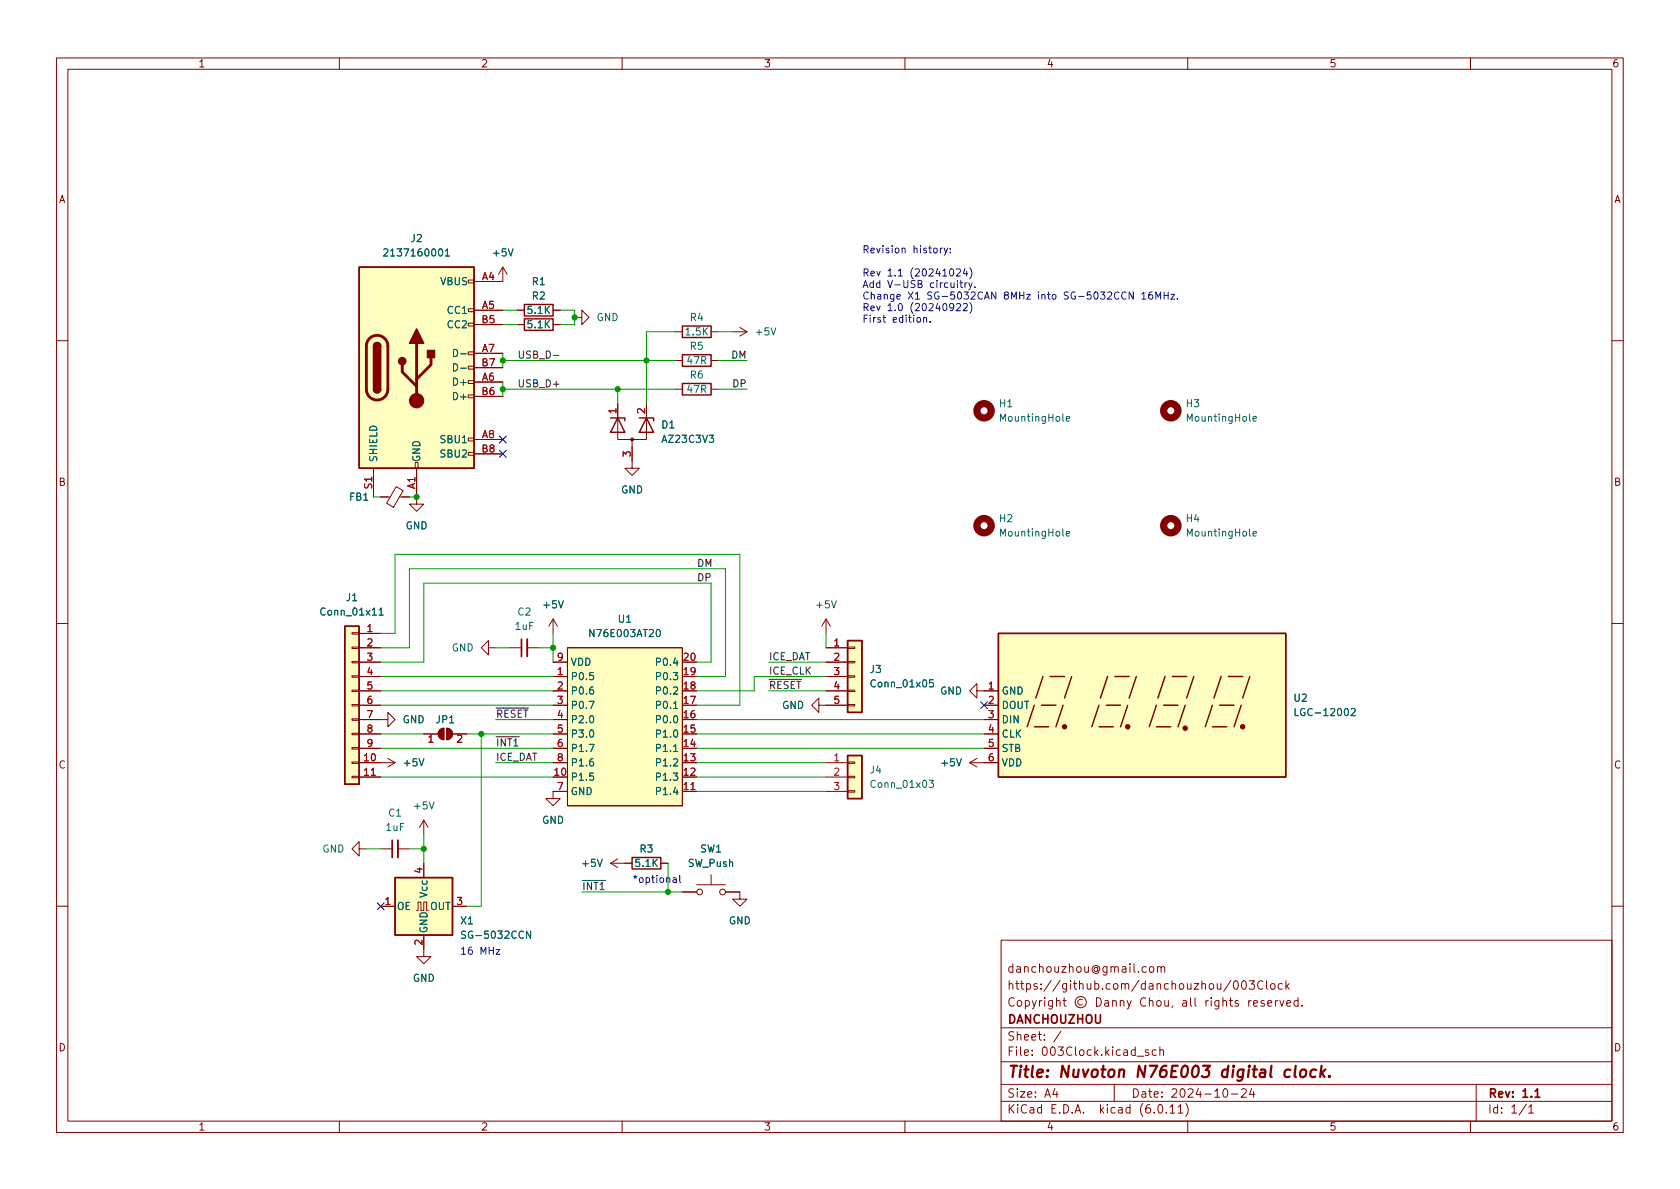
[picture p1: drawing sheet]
<svg xmlns="http://www.w3.org/2000/svg" width="297mm" height="210mm" viewBox="0 0 297 210" stroke-linecap="round" stroke-linejoin="round" font-family="sans-serif">
<g fill="none" stroke="#840000" stroke-width=".18">
<path d="M10 10.2h277v190.1h-277zM12 12.2h273v186.1h-273zM60 10.2v2M110 10.2v2M160 10.2v2M210 10.2v2M260 10.2v2M82.8 57.1h1v.6h-1zM82.8 54.6h1v.5h-1zM82.8 49.5h1v.5h-1zM83.8 54.9h5.1M83.8 57.4h5.1"/>
<path d="M88.9 47.2l-.8 1.3M88.9 47.2v2.6h-5.1M88.9 47.2l.8 1.3M91.4 54.9h1.3M91.4 57.4h1.3M97.8 54.9h1.3M97.8 57.4h1.3M101.6 56.1h1.3v-1.2l1.2 1.2-1.2 1.3v-1.3M119.4 58.7h1.2M125.7 58.7h1.3M129.5 58.7h2.6M130.8 57.9l1.3 .8"/>
<path d="M132.1 58.7l-1.3 .7M10 60.2h2M82.8 77.5h1v.5h-1zM82.8 69.8h1v.6h-1zM82.8 67.3h1v.5h-1zM82.8 64.8h1v.5h-1zM82.8 62.2h1v.5h-1zM83.8 67.6h5.1M83.8 62.5h5.1M83.8 77.7h5.1M83.8 70.1h5.1M83.8 65h5.1"/>
<path d="M109.2 71.4v6.3h5.1v-6.3M111.8 77.7v5.1h1.2l-1.2 1.3-1.3-1.3h1.3M119.4 68.8h1.2M119.4 63.7h1.2M125.7 68.8h1.3M125.7 63.7h1.3M285 60.2h2M66 82.8v5.1M67.3 87.9h1.7M70.1 86l1.2 .8-1.7 2.9-1.2-.7zM70.6 87.9h1.8M73.4 81.8h.5v1h-.5z"/>
<path d="M73.7 82.8v6.3h1.2l-1.2 1.3-1.3-1.3h1.3M82.8 80h1v.5h-1zM83.8 80.3h5.1M10 110.2h2M62.2 119.5h1.3v.3h-1.3zM62.2 117h1.3v.2h-1.3zM62.2 114.4h1.3v.3h-1.3zM62.2 111.9h1.3v.2h-1.3zM63.5 114.5h3.8M63.5 117.1h3.8M63.5 119.6h3.8M63.5 112h3.8"/>
<path d="M86.4 114.5v-1.2l-1.3 1.2 1.3 1.3v-1.3h1.2M90.2 114.5h2M93.2 114.5h2M97.8 117.1h2.5M97.8 119.6h2.5M97.8 109.5l-.8 1.2M97.8 109.5v2.5M97.8 109.5l.8 1.2M100.3 114.5h20.3v28h-20.3zM120.6 117.1h2.6M120.6 119.6h2.6M146 114.5h3.9"/>
<path d="M146 117.1h3.9M146 119.6h3.9M146 109.5l-.7 1.2M146 109.5v2.5M146 109.5l.8 1.2M149.9 119.5h1.2v.3h-1.2zM149.9 117h1.2v.2h-1.2zM149.9 114.4h1.2v.3h-1.2zM285 110.2h2M62.2 137.3h1.3v.2h-1.3zM62.2 134.7h1.3v.3h-1.3zM62.2 132.2h1.3v.3h-1.3z"/>
<path d="M62.2 129.7h1.3v.2h-1.3zM62.2 127.1h1.3v.3h-1.3zM62.2 124.6h1.3v.2h-1.3zM62.2 122h1.3v.3h-1.3zM63.5 127.2h5.1v-1.2l1.2 1.2-1.2 1.3v-1.3M63.5 134.9h6.3M63.5 122.2h3.8M63.5 124.7h3.8M63.5 137.4h3.8M63.5 129.8h3.8M63.5 132.3h3.8M68.6 134.1l1.2 .8"/>
<path d="M69.8 134.9l-1.2 .7M74.9 129.8h2.6M77.8 129.1l.7-.3v2a1.02 1.02 0 0 1-1-.6 1.02 1.02 0 0 1 .3-1.1zM79 128.8a1.02 1.02 0 0 1 1 1 1.02 1.02 0 0 1-1 1zM80 129.8h2.5M97.8 134.9h2.5M97.8 122.2h2.5M97.8 124.7h2.5M97.8 137.4h2.5M97.8 127.2h2.5M97.8 129.8h2.5M97.8 132.3h2.5"/>
<path d="M100.3 139.9h-2.5v1.3h1.3l-1.3 1.3-1.3-1.3h1.3M120.6 134.9h2.6M120.6 122.2h2.6M120.6 124.7h2.6M120.6 137.4h2.6M120.6 139.9h2.6M120.6 127.2h2.6M120.6 129.8h2.6M120.6 132.3h2.6M144.8 124.7v-1.3l-1.3 1.3 1.3 1.3v-1.3h5.1M146 134.9h3.9M146 122.2h3.9"/>
<path d="M146 137.4h3.9M146 139.9h3.9M149.9 124.6h1.2v.2h-1.2zM149.9 122h1.2v.3h-1.2zM149.9 139.8h1.2v.3h-1.2zM149.9 137.3h1.2v.2h-1.2zM149.9 134.7h1.2v.3h-1.2zM171.4 134.9h5.1M171.4 134.9l1.3 .7M172.7 122.2v-1.3l-1.3 1.3 1.3 1.2v-1.2h3.8M172.7 134.1l-1.3 .8M174 124.7h2.5"/>
<path d="M174 127.2h2.5M174 129.8h2.5M174 132.3h2.5M63.5 150.1v-1.3l-1.3 1.3 1.3 1.3v-1.3h1.3M67.3 150.1h2M70.4 150.1h2M74.9 145l-.7 1.3M74.9 145v2.6M74.9 152.6v2.6M74.9 145l.8 1.3M107.9 152.6l1.3 .8M107.9 152.6h3.9"/>
<path d="M109.2 151.9l-1.3 .7M116.8 152.6h1.3M120.6 157.7h2.6M123.2 156.5h5.1M125.7 154.7v1.8M128.3 157.7h2.5v1.3h1.3l-1.3 1.3-1.3-1.3h1.3M10 160.2h2M67.3 160.3h2.5M73.7 161h.2v-1.5h.5v1.5h.5v-1.5h.5v1.5h.3M74.9 165.3v3.9h1.3l-1.3 1.2-1.2-1.2h1.2M80 160.3h2.5M177 166.3h108v32h-108z"/>
<path d="M187.9 176.9h.6M188.1 176.4v1.3l.4 .2M191.4 176.8a.52 .52 0 0 0-.8 .4 .52 .52 0 0 0 .8 .4M193.9 176.4a.76 .76 0 0 1 .8 .8 .76 .76 0 0 1-.8 .7zM195.4 177h.5l.1 .9M196 177.3l-.5 .1a.29 .29 0 0 0-.2 .2 .29 .29 0 0 0 .2 .3h.5M196.7 177.1l.2-.2 .4 .1 .1 .9M196.7 176.9v1M198.1 177.1l.2-.2 .3 .1 .1 .9M198.1 176.9v1M199.3 176.9l.3 1M200 176.9l-.5 1.4-.2 .1"/>
<path d="M203.4 171l.3-.1 .3 .3v.4l-.3 .3h-.3l-.2-.3v-.4zM204.6 171.1l.3-.2 .3 .1 .1 .9M204.6 170.9v1M205.3 171.1l.2-.2 .4 .1v.9M217.6 173.4l-1.2 1.9M218.2 173.6l.2-.2a.81 .81 0 0 1 .6 .7 .81 .81 0 0 1-.3 .8h-.1a.81 .81 0 0 1-.4-1.3zM219.6 173.6l.3-.2a.81 .81 0 0 1 .5 .7 .81 .81 0 0 1-.3 .8h-.1a.81 .81 0 0 1-.4-1.3zM220.9 173.4h.9l-.5 .6 .4 .1v.7l-.2 .1h-.4l-.2-.1M223.3 173.6a.6 .6 0 0 0-.8 0 .6 .6 0 0 0-.1 .7 .56 .56 0 0 0 .3 .6 .56 .56 0 0 0 .6-.1M223.9 173.4v1.3l.2 .2M224.8 174l.3-.1 .3 .3v.4l-.3 .3h-.3l-.2-.3v-.4zM226.7 174l-.4-.1-.3 .3v.4l.1 .3h.6"/>
<path d="M227.4 173.4v1.5M227.5 174.4l.4 .5M227.9 173.9l-.5 .6M285 160.2h2M60 198.3v2M110 198.3v2M160 198.3v2M177 194.8h108M177 191.8h108M177 187.8h108M177 181.8h108M182.5 186.5v.1"/>
<path d="M182.5 185.7v.1M184.6 183.8v.1M184.6 183v.1M187.6 182.4l-1.3 1.9M197 191.8v3M204.4 185.7l-.4-.1-.3 .3v.4l.2 .3h.5M205.1 185.8l.2-.2 .3 .1 .1 .9M205.1 185.1v1.5M209.6 195.1a1.72 1.72 0 0 1 0 2.3M210 198.3v2M217.7 193.5h1.2M219.5 192.7l.6-.2 .2 .2 .1 .3-1 1h1"/>
<path d="M221.3 192.5l-.4 1h1M221.6 193v1M260 198.3v2M261 191.8v6.5M270.3 195.8l.4-.5v1.5M270.3 196.8h.9"/>
<circle cx="123.7" cy="157.7" r=".51"/>
<circle cx="127.8" cy="157.7" r=".51"/>
<circle cx="191.1" cy="177.2" r="1"/>
</g>
<path d="M212.7 188.5h1.3l-.8 .7h.3l.2 .2 .1 .2-.2 .7-.3 .2h-.5l-.3-.2M228.1 189.2a.66 .66 0 0 0-.9 .3l-.1 .6 .1 .3 .2 .1 .6-.1" fill="none" stroke="#840000" stroke-width=".4"/>
<g fill="none" stroke="#006464" stroke-width=".18">
<path d="M77.7 44.1l.1-.1a.68 .68 0 0 1 .5 .6 .68 .68 0 0 1-.5 .7l-.1-.1-.2-.4zM78.7 44.4l.4-.4v1.3M78.7 45.3h.8M89.9 44l.4 1.3 .4-1.3M136.3 58l.5 1.2 .4-1.2M81.5 62.6h.9M81.5 65.1h.9M125.4 77h.8l-.5 .4 .4 .2v.5l-.2 .1-.5-.1M187.9 73.2v1.1l.2 .2M188.5 74.1l.6-.2v-.2l-.4-.1-.2 .2 .1 .6h.5M220.9 73.2v1.1l.2 .2M221.5 74.1l.6-.2v-.2l-.4-.1-.2 .2 .1 .6h.5"/>
<path d="M187.9 93.5v1.1l.2 .2M188.5 94.4l.6-.1v-.3h-.4l-.2 .1 .1 .6h.5M220.9 93.5v1.1l.2 .2M221.5 94.4l.6-.1v-.3h-.4l-.2 .1 .1 .6h.5M67 107.9l.4-.4v1.3M67 108.8h.8M98.8 106.2l.4 1.3 .4-1.3M116.1 111.4l.2-.1a.68 .68 0 0 1 .5 .6 .68 .68 0 0 1-.5 .7l-.2-.1-.1-.4zM147 106.2l.4 1.3 .5-1.3M74.1 134.2l.4 1.2 .4-1.2M119.1 132.9h.7M119.1 125.3h.7"/>
<path d="M164.3 138h.8l-.5 .5 .4 .1v.5l-.2 .2-.5-.2M165 120.2h-.6l-.1 .6 .2-.1h.4l.2 .2-.1 .5-.2 .1-.5-.1M169.1 134.2l.5 1.2 .4-1.2M237.9 125.3h.1a.68 .68 0 0 1 .4 .6 .68 .68 0 0 1-.4 .7 .84 .84 0 0 1-.1-1.3zM238.9 125.4l.5-.1 .2 .3-.8 1h.8M75.9 141.8l.4 1.3 .4-1.3M105.6 152l.5 1.2 .4-1.2M93.8 164.7v1.2l-.7-1.2v1.2"/>
</g>
<g fill="#ffffc2" stroke="#ffffc2" stroke-width=".18">
<path d="M149.9 113.3h2.5v12.7h-2.5z"/>
<path d="M149.9 133.6h2.5v7.6h-2.5z"/>
<path d="M61 110.7h2.5v28h-2.5z"/>
<path d="M100.3 114.5h20.3v28h-20.3z"/>
<path d="M176.5 112h50.8v25.4h-50.8z"/>
<path d="M69.8 155.2h10.2v10.1h-10.2z"/>
<path d="M63.5 47.2h20.3v35.6h-20.3z"/>
</g>
<g fill="none" stroke="#840000" stroke-width=".25">
<path d="M63.5 47.2h20.3v35.6h-20.3zM92.7 53.8h5.1v2.1h-5.1zM92.7 56.4h5.1v2h-5.1zM120.6 57.7h5.1v2h-5.1zM66 68.8a.64 .64 0 0 0 .7 .7 .64 .64 0 0 0 .6-.7M66 61.2a.64 .64 0 0 1 .7-.6 .64 .64 0 0 1 .6 .6M107.9 73.9h2.6v.5M109.2 73.9l1.3 2.5h-2.6zM113 73.9h2.6v.5M114.3 73.9l1.3 2.5h-2.6zM120.6 67.8h5.1v2h-5.1zM120.6 62.7h5.1v2.1h-5.1z"/>
<path d="M61 110.7h2.5v28h-2.5zM149.9 113.3h2.5v12.7h-2.5zM176.5 112h50.8v25.4h-50.8zM184.4 119.6l-1.3 3.8M185.7 119.6h2.5M189.5 119.6l-1.3 3.8M195.8 119.6l-1.2 3.8M197.1 119.6h2.5M200.9 119.6l-1.3 3.8M206 119.6l-1.3 3.8M207.3 119.6h2.5M211.1 119.6l-1.3 3.8"/>
<path d="M215.9 119.6l-1.3 3.8M217.2 119.6h2.5M221 119.6l-1.3 3.8M149.9 133.6h2.5v7.6h-2.5zM182.9 124.7l-1.3 3.8M182.9 128.5h2.5M184.1 124.7h2.6M188 124.7l-1.3 3.8M194.3 128.5h2.5M194.3 124.7l-1.3 3.8M195.6 124.7h2.5M199.4 124.7l-1.3 3.8"/>
<path d="M204.5 128.5h2.5M204.5 124.7l-1.3 3.8M205.7 124.7h2.6M209.5 124.7l-1.2 3.8M214.4 128.5h2.5M214.4 124.7l-1.3 3.8M215.6 124.7h2.6M219.5 124.7l-1.3 3.8M69.8 155.2h10.2v10.1h-10.2zM111.8 151.6h5v2.1h-5z"/>
</g>
<path d="M93.2 113v3.1M70.4 148.6v3" fill="none" stroke="#840000" stroke-width=".33"/>
<path d="M92.2 113v3.1M69.3 148.6v3" fill="none" stroke="#840000" stroke-width=".3"/>
<path d="M65.6 137.1h.8M75.8 130.3l.4-.3v1.3M80.9 130.1l.5-.1 .2 .3-.7 1h.7M122.2 139.6h.7" fill="none" stroke="#a90000" stroke-width=".18"/>
<g fill="#840000" stroke="#840000" stroke-width=".18">
<path d="M77.8 129.1l.7-.3v2a1.02 1.02 0 0 1-1-.6 1.02 1.02 0 0 1 .3-1.1z"/>
<path d="M79 128.8a1.02 1.02 0 0 1 1 1 1.02 1.02 0 0 1-1 1z"/>
<circle cx="111.8" cy="77.7" r=".25"/>
<circle cx="73.7" cy="70.9" r="1.27"/>
</g>
<g fill="none" stroke="#840000" stroke-width="1.3">
<circle cx="174" cy="72.6" r="1.27"/>
<circle cx="207" cy="72.6" r="1.27"/>
<circle cx="174" cy="93" r="1.27"/>
<circle cx="207" cy="93" r="1.27"/>
</g>
<g fill="#840000" stroke="#840000" stroke-width=".25">
<path d="M66 68.8h1.3a.64 .64 0 0 1-.6 .7 .64 .64 0 0 1-.7-.7z"/>
<path d="M66 61.2h1.3v7.6h-1.3z"/>
<path d="M66.2 60.8a.64 .64 0 0 1 .7-.2 .64 .64 0 0 1 .4 .6h-1.3z"/>
<path d="M73.7 58.2l1.2 2.5h-2.5z"/>
<path d="M75.6 62h1.2v1.2h-1.2z"/>
<circle cx="188.2" cy="128.5" r=".36"/>
<circle cx="199.4" cy="128.5" r=".36"/>
<circle cx="209.5" cy="128.8" r=".36"/>
<circle cx="219.7" cy="128.5" r=".36"/>
<circle cx="71.1" cy="63.9" r=".63"/>
</g>
<path d="M65.3 59.9a1.91 1.91 0 0 1 2.1-.5 1.91 1.91 0 0 1 1.2 1.8v7.6a1.91 1.91 0 0 1-1.9 1.9 1.91 1.91 0 0 1-1.9-1.9v-7.8l.1-.6zM71.1 64.5v1.3l2.6 2.5M73.7 60.7v10.2M76.2 63.2v1.3l-2.5 2.6" fill="none" stroke="#840000" stroke-width=".51"/>
<path d="M97.9 62.9h.9" fill="none" stroke="#0f0f0f" stroke-width=".18"/>
<g fill="none" stroke="#0000c2" stroke-width=".18">
<path d="M156.1 56.1h.5M156.3 55.7v1.1l.3 .2M158.6 52.5l.6-.1-.1-.3h-.3l-.2 .1v.6h.5M159.5 44l.2-.1h.3v.8M162.3 50.2l.6-.1 .1-.2-.1-.2-.6-.1v1.3h.5l.2-.2 .1-.3-.3-.2M164.5 56.9v.1M168 44.6v.1M168 43.9v.2M170.3 53.8l.5-.1 .2 .3-.7 .9h.7M170.6 47.5l-.3 .9h.8M170.9 48v.8M171.3 50l.3 .9"/>
<path d="M171.5 47.4a1.46 1.46 0 0 1 0 1.9M171.5 53.5a1.46 1.46 0 0 1 0 1.9M171.9 50l-.4 1.2-.2 .1M172.4 50.7v.2M176.1 51.6v1.3l-.8-1.3v1.3M200.4 51.6v1.3l-.8-1.3v1.3M201.9 52l.3-.4v1.3M201.9 52.9h.7M119 155.3h.5l.1 .7M119.6 155.5l-.4 .1-.2 .1 .2 .3h.4M120.2 154.8v1.1l.2 .1"/>
</g>
<g fill="none" stroke="#009600" stroke-width=".18">
<path d="M88.9 57.4h2.5M88.9 54.9h2.5M99.1 54.9h2.5v2.5h-2.5M119.4 58.7h-5.1v12.7M127 58.7h2.5M88.9 62.5v2.5M88.9 67.6v2.5M88.9 63.7h30.5M88.9 68.8h30.5M109.2 68.8v2.6M127 63.7h5.1M127 68.8h5.1"/>
<path d="M66 87.9h1.3M72.4 87.9h1.3M67.3 117.1h7.6v-14h50.8v14h-2.5M67.3 119.6h30.5M67.3 114.5h5.1v-13.9h55.9v19h-5.1M67.3 112h2.5v-14h61v26.7h-7.6M87.6 114.5h2.6M95.2 114.5h2.6M97.8 112v5.1M135.9 117.1h10.1M146 119.6h-12.7v2.6h-10.1M146 112v2.5"/>
<path d="M67.3 129.8h7.6M67.3 132.3h30.5M67.3 137.4h30.5M67.3 122.2h30.5M67.3 124.7h30.5M82.5 129.8h15.3M85.1 129.8v30.5h-2.6M87.6 134.9h10.2M87.6 127.2h10.2M123.2 129.8h50.8M123.2 132.3h50.8M123.2 134.9h22.8"/>
<path d="M123.2 137.4h22.8M123.2 139.9h22.8M123.2 127.2h50.8M135.9 122.2h10.1M64.8 150.1h2.5M72.4 150.1h2.5M74.9 147.6v5M102.9 157.7h17.7M118.1 152.6v5.1"/>
</g>
<path d="M88.3 77.1l1.2 1.2M88.3 79.6l1.2 1.3M89.5 77.1l-1.2 1.2M89.5 79.6l-1.2 1.3M173.4 124.1l1.2 1.2M174.6 124.1l-1.2 1.2M66.7 159.7l1.2 1.2M67.9 159.7l-1.2 1.2" fill="none" stroke="#000084" stroke-width=".18"/>
<g fill="#009600" stroke="#009600" stroke-width=".18">
<circle cx="97.8" cy="114.5" r=".46"/>
<circle cx="85.1" cy="129.8" r=".46"/>
<circle cx="74.9" cy="150.1" r=".46"/>
<circle cx="118.1" cy="157.7" r=".46"/>
<circle cx="88.9" cy="68.8" r=".46"/>
<circle cx="73.7" cy="87.9" r=".46"/>
<circle cx="101.6" cy="56.1" r=".46"/>
<circle cx="109.2" cy="68.8" r=".46"/>
<circle cx="114.3" cy="63.7" r=".46"/>
<circle cx="88.9" cy="63.7" r=".46"/>
</g>
<g font-size="2.8" fill="#840000">
<text x="178" y="191.2">Title:</text>
<text x="187.3" y="191.2">Nuvoton</text>
<text x="201.2" y="191.2">N76E003</text>
<text x="216.5" y="191.2">digital</text>
<text x="228" y="191.2">clock.</text>
</g>
<g font-size="2.1" fill="#840000">
<text x="178" y="172.5">danchouzhou@gmail.com</text>
<text x="178" y="178.5">Copyright</text>
<text x="178" y="175.5">https://github.com/danchouzhou/003Clock</text>
<text x="201.7" y="178.5">Chou,</text>
<text x="209.3" y="178.5">all</text>
<text x="213.5" y="178.5">rights</text>
<text x="221.3" y="178.5">reserved.</text>
<text x="178" y="184.5">Sheet:</text>
<text x="178" y="181.5">DANCHOUZHOU</text>
<text x="178" y="187.2">File:</text>
<text x="184.4" y="187.2">003Clock.kicad_sch</text>
<text x="178" y="197.4">KiCad</text>
<text x="178" y="194.6">Size:</text>
<text x="184.7" y="194.6">A4</text>
<text x="185.7" y="197.4">E.D.A.</text>
<text x="194.6" y="197.4">kicad</text>
<text x="200" y="194.6">Date:</text>
<text x="201.8" y="197.4">(6.0.11)</text>
<text x="207" y="194.6">2024-10-24</text>
<text x="263" y="194.6">Rev:</text>
<text x="263" y="197.4">Id:</text>
<text x="267.1" y="197.4">1/1</text>
<text x="269.1" y="194.6">1.1</text>
</g>
<g font-size="1.8" fill="#840000">
<text x="35" y="12.3">1</text>
<text x="85" y="12.3">2</text>
<text x="135" y="12.3">3</text>
<text x="185" y="12.3">4</text>
<text x="235" y="12.3">5</text>
<text x="285" y="12.3">6</text>
<text x="10.4" y="36.3">A</text>
<text x="285.4" y="36.3">A</text>
<text x="10.3" y="86.3">B</text>
<text x="285.3" y="86.3">B</text>
<text x="10.3" y="136.3">C</text>
<text x="285.3" y="136.3">C</text>
<text x="10.3" y="186.3">D</text>
<text x="285.3" y="186.3">D</text>
<text x="35" y="200.3">1</text>
<text x="85" y="200.3">2</text>
<text x="135" y="200.3">3</text>
<text x="185" y="200.3">4</text>
<text x="235" y="200.3">5</text>
<text x="285" y="200.3">6</text>
</g>
<g font-size="1.8" fill="#006464">
<text x="67.5" y="45.7">2137160001</text>
<text x="72.5" y="43.2">J2</text>
<text x="86.9" y="45.7">+5V</text>
<text x="77.8" y="50.8">VBUS</text>
<text x="93.9" y="50.8">R1</text>
<text x="93.9" y="53.3">R2</text>
<text x="78.9" y="55.9">CC1</text>
<text x="78.9" y="58.4">CC2</text>
<text x="93" y="55.9">5.1K</text>
<text x="93" y="58.4">5.1K</text>
<text x="105.4" y="57.2">GND</text>
<text x="121" y="59.7">1.5K</text>
<text x="121.9" y="57.2">R4</text>
<text x="133.4" y="59.7">+5V</text>
<text x="79.8" y="63.5">D-</text>
<text x="121.3" y="64.8">47R</text>
<text x="121.9" y="62.2">R5</text>
<text x="79.8" y="68.6">D+</text>
<text x="79.8" y="71.1">D+</text>
<text x="79.8" y="66">D-</text>
<text x="121.3" y="69.9">47R</text>
<text x="121.9" y="67.3">R6</text>
<text x="116.8" y="76.1">D1</text>
<text x="176.5" y="72.4">H1</text>
<text x="176.5" y="74.9">MountingHole</text>
<text x="209.6" y="72.4">H3</text>
<text x="209.6" y="74.9">MountingHole</text>
<text x="67.1" y="81.8" transform="rotate(-90 67.1 81.8)">SHIELD</text>
<text x="74.7" y="81.8" transform="rotate(-90 74.7 81.8)">GND</text>
<text x="77.6" y="78.7">SBU1</text>
<text x="77.6" y="81.3">SBU2</text>
<text x="116.8" y="78.7">AZ23C3V3</text>
<text x="61.6" y="88.9">FB1</text>
<text x="109.7" y="87.6">GND</text>
<text x="71.6" y="94">GND</text>
<text x="176.5" y="92.7">H2</text>
<text x="176.5" y="95.3">MountingHole</text>
<text x="209.6" y="92.7">H4</text>
<text x="209.6" y="95.3">MountingHole</text>
<text x="61.1" y="106.7">J1</text>
<text x="95.8" y="108">+5V</text>
<text x="144" y="108">+5V</text>
<text x="56.4" y="109.2">Conn_01x11</text>
<text x="90.9" y="111.8">1uF</text>
<text x="91.4" y="109.2">C2</text>
<text x="103.9" y="113">N76E003AT20</text>
<text x="109.1" y="110.5">U1</text>
<text x="79.8" y="115.6">GND</text>
<text x="100.8" y="118.1">VDD</text>
<text x="115.7" y="118.1">P0.4</text>
<text x="153.7" y="119.4">J3</text>
<text x="100.8" y="120.7">P0.5</text>
<text x="100.8" y="123.2">P0.6</text>
<text x="100.8" y="125.7">P0.7</text>
<text x="115.7" y="125.7">P0.1</text>
<text x="115.7" y="123.2">P0.2</text>
<text x="115.7" y="120.7">P0.3</text>
<text x="138.2" y="125.7">GND</text>
<text x="153.7" y="121.9">Conn_01x05</text>
<text x="166.2" y="123.2">GND</text>
<text x="177" y="123.2">GND</text>
<text x="177" y="125.7">DOUT</text>
<text x="228.6" y="124.5">U2</text>
<text x="71.1" y="128.3">GND</text>
<text x="76.9" y="128.3">JP1</text>
<text x="100.8" y="128.3">P2.0</text>
<text x="100.8" y="130.8">P3.0</text>
<text x="115.7" y="130.8">P1.0</text>
<text x="115.7" y="128.3">P0.0</text>
<text x="177" y="128.3">DIN</text>
<text x="177" y="130.8">CLK</text>
<text x="228.6" y="127">LGC-12002</text>
<text x="71.1" y="135.9">+5V</text>
<text x="100.8" y="133.4">P1.7</text>
<text x="100.8" y="135.9">P1.6</text>
<text x="115.7" y="135.9">P1.2</text>
<text x="115.7" y="133.4">P1.1</text>
<text x="153.7" y="137.2">J4</text>
<text x="166.2" y="135.9">+5V</text>
<text x="177" y="133.4">STB</text>
<text x="177" y="135.9">VDD</text>
<text x="72.9" y="143.5">+5V</text>
<text x="100.8" y="138.4">P1.5</text>
<text x="100.8" y="141">GND</text>
<text x="115.7" y="141">P1.4</text>
<text x="115.7" y="138.4">P1.3</text>
<text x="153.7" y="139.7">Conn_01x03</text>
<text x="68.1" y="147.3">1uF</text>
<text x="68.5" y="144.8">C1</text>
<text x="95.8" y="146.1">GND</text>
<text x="56.9" y="151.1">GND</text>
<text x="102.7" y="153.7">+5V</text>
<text x="112.1" y="153.7">5.1K</text>
<text x="113" y="151.1">R3</text>
<text x="121.5" y="153.7">SW_Push</text>
<text x="123.7" y="151.1">SW1</text>
<text x="70.1" y="161.3">OE</text>
<text x="76" y="158.9" transform="rotate(-90 76 158.9)">Vcc</text>
<text x="76" y="161.3">OUT</text>
<text x="76" y="165.1" transform="rotate(-90 76 165.1)">GND</text>
<text x="81.3" y="163.8">X1</text>
<text x="81.3" y="166.4">SG-5032CCN</text>
<text x="128.8" y="163.8">GND</text>
<text x="72.9" y="174">GND</text>
</g>
<g font-size="1.8" fill="#0000c2">
<text x="152.4" y="44.8">Revision</text>
<text x="161.4" y="44.8">history:</text>
<text x="152.4" y="48.9">Rev</text>
<text x="152.4" y="50.9">Add</text>
<text x="152.4" y="53">Change</text>
<text x="156.8" y="48.9">1.1</text>
<text x="156.9" y="50.9">V-USB</text>
<text x="160.5" y="53">X1</text>
<text x="161" y="48.9">(20241024)</text>
<text x="164" y="53">SG-5032CAN</text>
<text x="164.5" y="50.9">circuitry.</text>
<text x="177.7" y="53">8MHz</text>
<text x="183.9" y="53">into</text>
<text x="188.6" y="53">SG-5032CCN</text>
<text x="202.5" y="53">16MHz.</text>
<text x="152.4" y="55">Rev</text>
<text x="152.4" y="57">First</text>
<text x="156.8" y="55">1.0</text>
<text x="157.8" y="57">edition.</text>
<text x="161" y="55">(20240922)</text>
<text x="111.8" y="156.1">*optional</text>
<text x="81.3" y="168.8">16</text>
<text x="84.8" y="168.8">MHz</text>
</g>
<g font-size="1.8" fill="#a90000">
<text x="85.1" y="49.5">A4</text>
<text x="85" y="57.1">B5</text>
<text x="85.1" y="54.6">A5</text>
<text x="85" y="64.8">B7</text>
<text x="85.1" y="62.2">A7</text>
<text x="85" y="69.8">B6</text>
<text x="85.1" y="67.3">A6</text>
<text x="85.1" y="77.5">A8</text>
<text x="109" y="73.3" transform="rotate(-90 109 73.3)">1</text>
<text x="114" y="73.3" transform="rotate(-90 114 73.3)">2</text>
<text x="85" y="80">B8</text>
<text x="111.5" y="80.9" transform="rotate(-90 111.5 80.9)">3</text>
<text x="65.8" y="86.6" transform="rotate(-90 65.8 86.6)">S1</text>
<text x="73.4" y="86.6" transform="rotate(-90 73.4 86.6)">A1</text>
<text x="64.7" y="111.8">1</text>
<text x="64.7" y="114.3">2</text>
<text x="64.7" y="116.8">3</text>
<text x="64.7" y="119.4">4</text>
<text x="98.4" y="119.4">1</text>
<text x="98.4" y="116.8">9</text>
<text x="120.6" y="119.4">19</text>
<text x="120.6" y="116.8">20</text>
<text x="147.3" y="114.3">1</text>
<text x="147.3" y="116.8">2</text>
<text x="147.3" y="119.4">3</text>
<text x="64.7" y="121.9">5</text>
<text x="64.7" y="124.5">6</text>
<text x="98.4" y="121.9">2</text>
<text x="98.4" y="124.5">3</text>
<text x="120.6" y="124.5">17</text>
<text x="120.6" y="121.9">18</text>
<text x="147.3" y="121.9">4</text>
<text x="147.3" y="124.5">5</text>
<text x="174.6" y="121.9">1</text>
<text x="174.6" y="124.5">2</text>
<text x="64.7" y="127">7</text>
<text x="64.7" y="129.5">8</text>
<text x="98.4" y="127">4</text>
<text x="98.4" y="129.5">5</text>
<text x="120.6" y="129.5">15</text>
<text x="120.6" y="127">16</text>
<text x="174.6" y="127">3</text>
<text x="174.6" y="129.5">4</text>
<text x="64.1" y="134.6">10</text>
<text x="64.1" y="137.2">11</text>
<text x="64.7" y="132.1">9</text>
<text x="75.5" y="132.1">1</text>
<text x="97.8" y="137.2">10</text>
<text x="98.4" y="132.1">6</text>
<text x="98.4" y="134.6">8</text>
<text x="120.6" y="137.2">12</text>
<text x="120.6" y="134.6">13</text>
<text x="120.6" y="132.1">14</text>
<text x="147.3" y="134.6">1</text>
<text x="147.3" y="137.2">2</text>
<text x="174.6" y="132.1">5</text>
<text x="174.6" y="134.6">6</text>
<text x="98.4" y="139.7">7</text>
<text x="120.6" y="139.7">11</text>
<text x="147.3" y="139.7">3</text>
<text x="74.7" y="154.6" transform="rotate(-90 74.7 154.6)">4</text>
<text x="67.9" y="160">1</text>
<text x="80.6" y="160">3</text>
<text x="74.7" y="167.3" transform="rotate(-90 74.7 167.3)">2</text>
</g>
<g font-size="1.8" fill="#0f0f0f">
<text x="91.4" y="63.4">USB_D-</text>
<text x="129.2" y="63.4">DM</text>
<text x="91.4" y="68.5">USB_D+</text>
<text x="129.4" y="68.5">DP</text>
<text x="123.2" y="100.2">DM</text>
<text x="123.2" y="102.8">DP</text>
<text x="135.9" y="116.7">ICE_DAT</text>
<text x="135.9" y="119.3">ICE_CLK</text>
<text x="135.9" y="121.8">~{RESET}</text>
<text x="87.6" y="132">~{INT1}</text>
<text x="87.6" y="126.9">~{RESET}</text>
<text x="87.6" y="134.5">ICE_DAT</text>
<text x="102.9" y="157.4">~{INT1}</text>
</g>
</svg>
